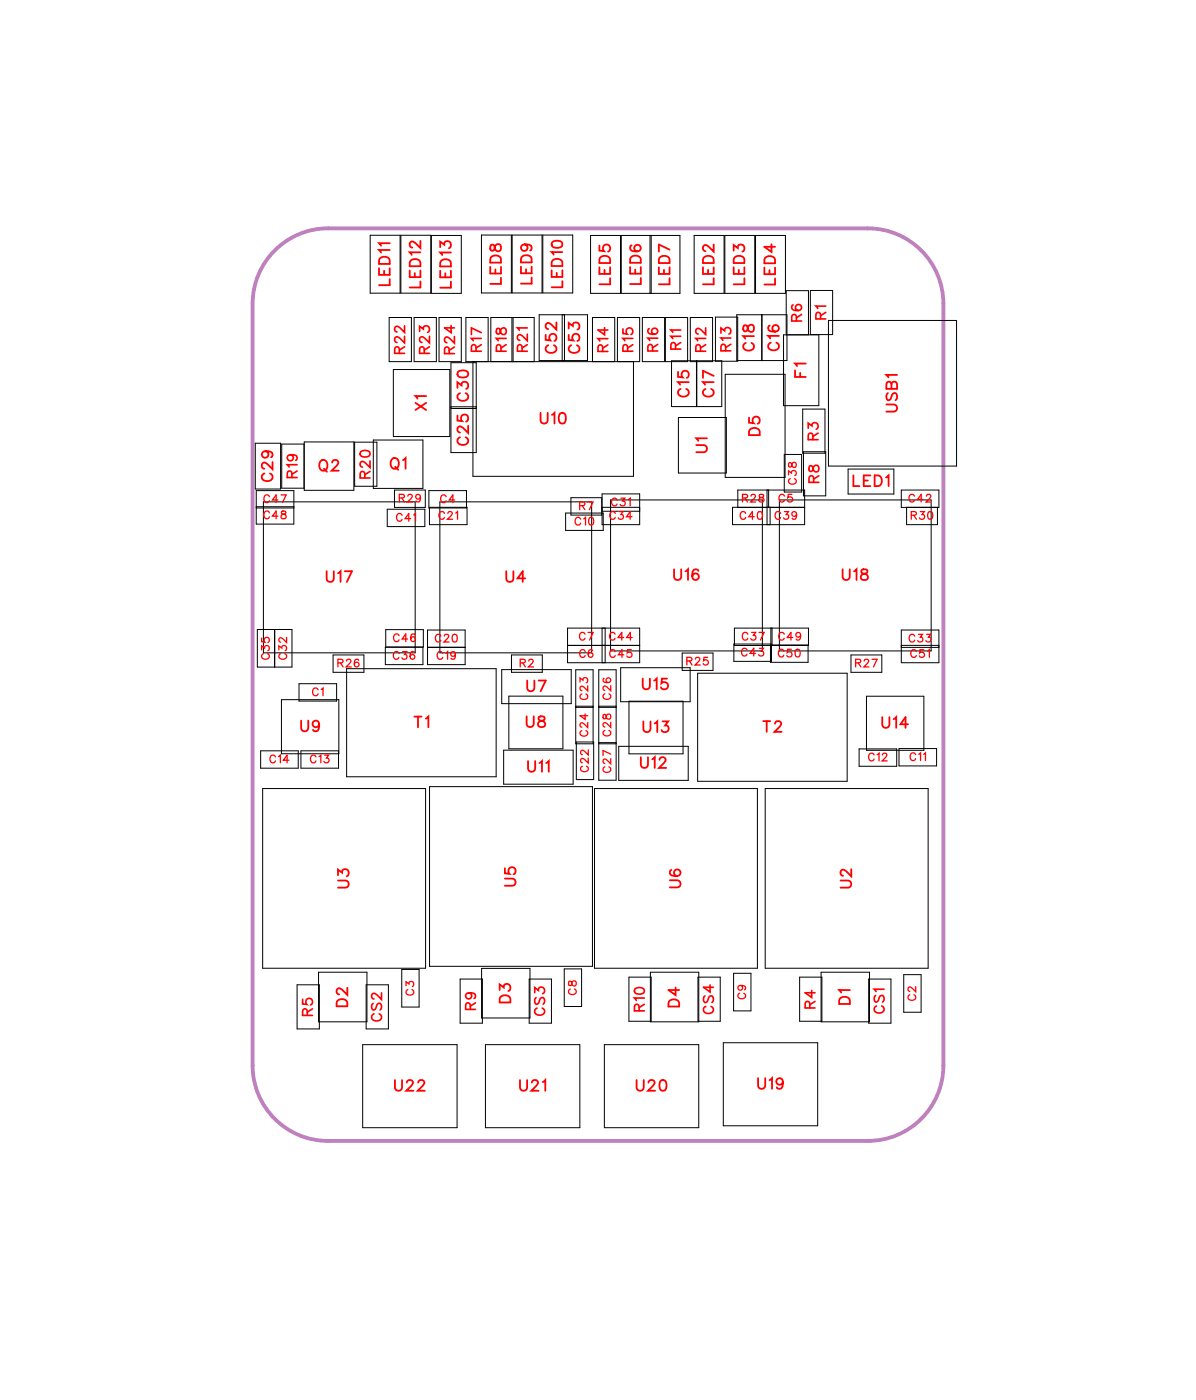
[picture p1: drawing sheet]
<svg xmlns="http://www.w3.org/2000/svg" width="79mm" height="93mm" viewBox="0 0 79 93" stroke-linecap="round" stroke-linejoin="round" font-family="sans-serif">
<path d="M16.7 70.6a5 5 0 0 0 5 5h35.8a5 5 0 0 0 5-5v-50.5a5 5 0 0 0-5-5h-35.8a5 5 0 0 0-5 5v50.5" fill="none" stroke="#bf80bf" stroke-width=".25"/>
<g fill="none" stroke="#000" stroke-width=".07">
<path d="M24.5 15.6h2v3.8h-2zM26.5 15.6h2v3.8h-2zM28.6 15.6h1.9v3.8h-1.9zM31.9 15.6h2v3.8h-2zM33.9 15.6h2v3.8h-2zM35.9 15.6h2v3.8h-2zM39.1 15.6h2v3.8h-2zM41.1 15.6h3.9v3.8h-3.9zM43 15.6v3.8M43.1 15.6v3.8M46 15.6h1.9v3.8h-1.9zM48 15.6h2v3.8h-2z"/>
<path d="M50 15.6h2v3.8h-2zM16.9 29.4h1.7v3h-1.7zM17 33.6h2.5M17 32.5h2.5v2.2h-2.5zM17.4 33.2h10.1v10h-10.1zM20.1 29.4h-1.4v2.9h1.4M20.1 29.3h3.3v3.2h-3.3zM23.5 29.3h1.5v2.9h-1.5zM24.7 29.1h3.3v3.2h-3.3zM25.6 33.7h2.5v1.2h-2.5zM25.8 21h1.4v3h-1.4zM26 24.5h3.8v4.4h-3.8z"/>
<path d="M26.1 32.5h2.1v1.1h-2.1zM27.4 21h1.5v3h-1.5zM28.4 32.5h2.5v1.1h-2.5zM28.4 33.6h2.5v1.1h-2.5zM29.1 21h1.4v3h-1.4zM29.1 33.2h10.1v10h-10.1zM29.9 26.9h1.6M29.9 24h1.6v6h-1.6zM29.9 27.1h1.6M31.3 24v7.5h10.6v-7.5M32.3 24v-3h-1.5v3h11.6v-3h-1.5v3M32.5 24v-3h2.9v3"/>
<path d="M33.9 21v3M34 21v3M35.7 20.8h3.2v3.1h-3.2zM37.2 20.8v3.1M37.4 20.8v3.1M37.5 34h2.4v1.1h-2.4zM37.8 33h2v1.1h-2zM39.2 24v-3h1.5v3M39.9 33.6h2.5M39.9 32.7h2.5v2h-2.5zM39.9 33.9h2.5M40.4 33.1h10.1v10h-10.1z"/>
<path d="M42.5 21h1.5v3h-1.5zM44.1 21h1.4v3h-1.4zM44.5 23.9h3.3v3h-3.3zM44.9 27.7h3.2v3.6h-3.2zM45.7 21h1.5v3h-1.5zM46.1 23.9v3M47.4 21h1.4v2.9h-1.4zM48 24.8h4v6.8h-4zM48.8 20.8h3.3v3.1h-3.3zM50.4 20.8v3.1M50.5 20.8v3.1M50.8 32.5v2.2"/>
<path d="M50.9 32.5v1.1M51 33.6v1.1M51.6 33.1h10.1v10h-10.1zM51.9 30.1h1.2v2.5h-1.2zM52.1 22.2v-2.9h1.4v2.9M53.1 27.1h1.5v2.9h-1.5zM53.2 29.9h1.5v2.9h-1.5zM53.3 33.6h-4.8v1.1h4.8v-2.2h-4.4v1.1M53.7 22.2v-3h1.4v3h-3.2v4.7h2.3v-4.7M54.9 21.2h8.4v9.7h-8.4zM56.2 31.1h3v1.6h-3zM59.7 32.5h2.5v1.1h-2.5z"/>
<path d="M60 33.6v1.1h2.1v-1.1M17 41.7h2.3v2.5h-2.3zM17.3 49.7h2.4v1.2h-2.4zM17.4 52.2h10.8v11.9h-10.8zM18.2 41.7v2.5M18.6 46.3h3.8v3.6h-3.8zM19.8 45.3h2.5v1.1h-2.5zM19.9 49.7h2.5v1.2h-2.5zM22.1 43.4h2v1.1h-2zM23 44.3h9.9v7.1h-9.9zM25.5 42.9h2.5v1.1h-2.5zM25.5 41.7h2.5v1.2h-2.5z"/>
<path d="M28.3 42.9h2.5M28.3 41.7h2.5v2.3h-2.5zM28.4 52.1h10.8v11.9h-10.8zM33.2 44.4h4.6v2.2h-4.6zM33.3 49.7h4.6v2.2h-4.6zM33.7 46.1h3.6v3.5h-3.6zM33.9 43.4h2v1.1h-2zM37.6 41.6h4.8v2.3h-4.8zM37.6 42.7h4.8M38.1 44.4h1.2v4.9h-1.2zM38.1 46.8h1.2M38.2 49.1h1.1v2.5h-1.1z"/>
<path d="M39.4 52.2h10.7v11.9h-10.7zM39.6 49.3h1.2M39.6 46.8h1.2M39.6 44.4h1.2v7.3h-1.2zM39.6 49.2h1.2M39.9 41.6v2.3M40.1 41.6v2.3M41 49.4h4.6v2.3h-4.6zM41.1 44.2h4.6v2.3h-4.6zM41.6 46.4h3.6v3.5h-3.6zM45.2 43.3h2v1.1h-2zM46.2 44.6h9.9v7.1h-9.9z"/>
<path d="M48.6 42.7h2.5v1.1h-2.5zM48.6 41.6h4.9v1.2h-4.9zM50.7 52.2h10.8v11.9h-10.8zM51 42.7h2.5v1.2h-2.5zM51 41.6v1.2M51.1 41.6v1.2M56.3 43.4h2.1v1.1h-2.1zM56.9 49.6h2.5v1.2h-2.5zM57.4 46.1h3.8v3.6h-3.8zM59.5 49.6h2.5v1.1h-2.5zM59.7 42.7h2.5M59.7 41.7h2.5v2.2h-2.5z"/>
<path d="M59.7 42.9h2.5M19.7 65.2h1.4v2.9h-1.4zM21.1 64.4h3.2v3.3h-3.2zM24 69.2h6.3v5.5h-6.3zM24.2 65.2h1.5v2.9h-1.5zM26.6 64.2h1.2v2.5h-1.2zM30.5 64.8h1.4v3h-1.4zM31.9 64.1h3.2v3.3h-3.2zM32.1 69.2h6.3v5.5h-6.3zM35 64.8h1.5v3h-1.5zM37.4 64.2h1.1v2.5h-1.1zM40 69.2h6.3v5.5h-6.3z"/>
<path d="M41.6 64.7h1.5v2.9h-1.5zM43.1 64.4h3.2v3.3h-3.2zM46.2 64.7h1.5v2.9h-1.5zM47.9 69.1h6.2v5.5h-6.2zM48.6 64.5h1.1v2.5h-1.1zM52.9 64.7h1.5v2.9h-1.5zM54.4 64.4h3.2v3.3h-3.2zM57.5 64.8h1.5v3h-1.5zM59.8 64.6h1.2v2.4h-1.2z"/>
</g>
<g fill="none" stroke="#f00" stroke-width=".08">
<path d="M17.8 34a.19 .19 0 0 0-.2-.2 .19 .19 0 0 0-.1 .2v.2a.19 .19 0 0 0 .1 .2 .19 .19 0 0 0 .2-.2M17.8 32.9a.19 .19 0 0 0-.2-.1 .19 .19 0 0 0-.1 .2v.1a.19 .19 0 0 0 .1 .2 .19 .19 0 0 0 .2-.1M18.4 34.2h-.4l.3-.4v.6M18.4 33.1h-.4l.3-.3v.5M18.6 32.8h.3l-.2 .5M18.7 33.9v.1l.2 .2a.17 .17 0 0 1-.1 .2 .17 .17 0 0 1-.2-.2l.3-.2v-.1zM26.4 33h.3l.1-.2-.4-.1v.5M26.6 33l.2 .2M26.6 34.1a.19 .19 0 0 0-.2-.1 .19 .19 0 0 0-.1 .2v.1a.19 .19 0 0 0 .1 .2 .19 .19 0 0 0 .2-.1M27 32.9l.2-.2 .1 .2-.3 .3h.3M27.2 34.3h-.4l.3-.3v.5M27.4 34.1l.1-.1v.5"/>
<path d="M27.8 32.9a.16 .16 0 0 1-.2 .1 .16 .16 0 0 1 0-.2 .16 .16 0 0 1 .2 0v.4h-.3M29.4 34a.19 .19 0 0 0-.2-.1 .19 .19 0 0 0-.1 .2v.1a.19 .19 0 0 0 .1 .2 .19 .19 0 0 0 .2-.1M29.5 32.9a.19 .19 0 0 0-.2-.1 .19 .19 0 0 0-.1 .2v.1a.19 .19 0 0 0 .1 .2 .19 .19 0 0 0 .2-.1M29.7 34l.1-.1 .1 .1-.3 .4h.4M30.1 33.1h-.4l.3-.3v.5M30.2 34l.1-.1v.5M38.4 33.5h.3v-.2l-.3-.1v.6M38.4 34.4a.19 .19 0 0 0-.2-.1 .19 .19 0 0 0-.1 .2v.1a.19 .19 0 0 0 .1 .2 .19 .19 0 0 0 .2-.1M38.6 33.5l.1 .3M38.6 34.4l.2-.1v.5M38.9 33.2h.4l-.3 .6M39 34.3a.23 .23 0 0 1 .3 .2 .23 .23 0 0 1-.3 .3v-.2z"/>
<path d="M40.7 34a.19 .19 0 0 0-.2-.1 .19 .19 0 0 0-.1 .2v.1a.19 .19 0 0 0 .1 .2 .19 .19 0 0 0 .2-.1M40.9 33.1a.19 .19 0 0 0-.3-.1 .19 .19 0 0 0-.1 .2v.1a.19 .19 0 0 0 .1 .2 .19 .19 0 0 0 .3-.1M41 33.9h.3l-.2 .2a.17 .17 0 0 1 .1 .3 .17 .17 0 0 1-.3-.1M41.1 33h.3l-.2 .2a.18 .18 0 0 1 .2 .3 .17 .17 0 0 1-.3-.1M41.6 33.1l.1-.1v.5M41.8 34.2h-.3l.2-.3v.5M49.2 33h.3v-.2l-.3-.1v.5M49.3 33l.2 .2M49.4 34a.19 .19 0 0 0-.2-.1 .19 .19 0 0 0-.2 .2v.1a.19 .19 0 0 0 .2 .2 .19 .19 0 0 0 .2-.1M49.7 32.9l.2-.2 .1 .2-.3 .3h.3M49.9 34.2h-.3l.2-.3v.5M50.2 33.9a.23 .23 0 0 1 .3 .2 .23 .23 0 0 1-.3 .3l-.1-.2z"/>
<path d="M50.3 32.8v.1l.3 .2a.17 .17 0 0 1-.2 .2 .17 .17 0 0 1-.2-.2l.4-.2-.1-.1zM51.7 34a.19 .19 0 0 0-.2-.1 .19 .19 0 0 0-.2 .2v.1a.19 .19 0 0 0 .2 .2 .19 .19 0 0 0 .2-.1M51.9 33.9h.3l-.1 .2a.17 .17 0 0 1 .1 .3 .17 .17 0 0 1-.3-.1M51.9 32.9a.19 .19 0 0 0-.2-.2 .19 .19 0 0 0-.1 .2v.2a.19 .19 0 0 0 .1 .2 .19 .19 0 0 0 .2-.2M52.2 31.5v-.3l.2 .1a.17 .17 0 0 1 .3-.1 .17 .17 0 0 1-.1 .3M52.2 30.7v.2h.1l.2-.3a.17 .17 0 0 1 .2 .2 .17 .17 0 0 1-.2 .2l-.1-.3zM52.3 31.7a.19 .19 0 0 0-.1 .2 .19 .19 0 0 0 .2 .2h.1a.19 .19 0 0 0 .2-.2 .19 .19 0 0 0-.1-.2M52.4 32.7h-.2v.3a.18 .18 0 0 1 .2 0 .18 .18 0 0 1 0 .2 .18 .18 0 0 1-.3 0M52.7 34.1a.16 .16 0 0 1-.2 .1 .16 .16 0 0 1 0-.3 .16 .16 0 0 1 .2 .1v.4l-.3-.1M60.3 34.1h.3l.1-.1-.4-.1v.5M60.5 34.1l.2 .3M60.5 32.9a.19 .19 0 0 0-.2-.2 .19 .19 0 0 0-.1 .2v.2a.19 .19 0 0 0 .1 .2 .19 .19 0 0 0 .2-.2"/>
<path d="M60.9 33.9h.3l-.2 .2a.18 .18 0 0 1 .2 .3 .17 .17 0 0 1-.3-.1M61.1 33.1h-.3l.2-.4v.5M61.3 32.9l.2-.2 .1 .2-.3 .3h.4M61.5 33.9a.23 .23 0 0 1 .3 .2 .23 .23 0 0 1-.3 .3l-.1-.2zM17.3 43v-.2l.2 .1a.17 .17 0 0 1 .3-.1 .17 .17 0 0 1-.1 .3M17.3 42.3v.2h.2a.18 .18 0 0 1 0-.2 .18 .18 0 0 1 .3 0 .18 .18 0 0 1-.1 .3M17.4 43.3a.19 .19 0 0 0-.1 .2 .19 .19 0 0 0 .2 .2h.1a.19 .19 0 0 0 .2-.2 .19 .19 0 0 0-.1-.2M18.2 50.1a.19 .19 0 0 0-.2-.1 .19 .19 0 0 0-.1 .2v.1a.19 .19 0 0 0 .1 .2 .19 .19 0 0 0 .2-.1M18.4 50.1l.2-.1v.5M18.5 43v-.2l.2 .1a.17 .17 0 0 1 .2-.1 .17 .17 0 0 1 0 .3M18.6 43.3a.19 .19 0 0 0-.1 .2 .19 .19 0 0 0 .2 .2h.1a.19 .19 0 0 0 .2-.2 .19 .19 0 0 0-.1-.2M19 42.2v.4l-.4-.4-.1 .1 .1 .2"/>
<path d="M19.1 50.4h-.3l.2-.4v.5M20.9 50.1a.19 .19 0 0 0-.2-.1 .19 .19 0 0 0-.1 .2v.1a.19 .19 0 0 0 .1 .2 .19 .19 0 0 0 .2-.1M21.1 45.7a.19 .19 0 0 0-.3-.1 .19 .19 0 0 0-.1 .2v.1a.19 .19 0 0 0 .1 .2 .19 .19 0 0 0 .3-.1M21.1 50.1l.1-.1v.5M21.3 45.7l.1-.1v.5M21.5 50h.3l-.2 .2a.17 .17 0 0 1 .1 .3 .17 .17 0 0 1-.3-.1M22.4 43.9h.3v-.1l-.3-.1v.5M22.5 43.9l.2 .3M22.9 43.8l.2-.1 .1 .1-.3 .4h.4M23.7 43.7a.22 .22 0 0 0-.3 .2 .22 .22 0 0 0 .3 .2 .16 .16 0 0 0 0-.2 .16 .16 0 0 0-.2 .1M26.4 43.3a.19 .19 0 0 0-.2-.1 .19 .19 0 0 0-.2 .1v.2a.19 .19 0 0 0 .2 .2 .19 .19 0 0 0 .2-.2M26.4 42.1a.19 .19 0 0 0-.2-.1 .19 .19 0 0 0-.1 .2v.1a.19 .19 0 0 0 .1 .2 .19 .19 0 0 0 .2-.1"/>
<path d="M26.7 43.2h.2l-.1 .1a.17 .17 0 0 1 .1 .3 .17 .17 0 0 1-.3 0M27 42.3h-.4l.3-.3v.5M27.4 43.2a.22 .22 0 0 0-.3 .2 .22 .22 0 0 0 .3 .2 .16 .16 0 0 0 0-.2 .16 .16 0 0 0-.2 .1M27.5 42.1v-.1a.22 .22 0 0 0-.3 .2 .22 .22 0 0 0 .3 .2 .16 .16 0 0 0-.1-.2 .16 .16 0 0 0-.2 .1M29.2 42.1a.19 .19 0 0 0-.2-.1 .19 .19 0 0 0-.2 .2v.1a.19 .19 0 0 0 .2 .2 .19 .19 0 0 0 .2-.1M29.3 43.3a.19 .19 0 0 0-.2-.1 .19 .19 0 0 0-.2 .1v.2a.19 .19 0 0 0 .2 .2 .19 .19 0 0 0 .2-.2M29.4 42.1l.2-.1 .1 .2-.3 .3h.3M29.5 43.3l.1-.1v.5M30 42a.23 .23 0 0 1 .3 .3 .23 .23 0 0 1-.3 .2l-.1-.2zM30.2 43.3a.18 .18 0 0 1-.3 .2 .16 .16 0 0 1 0-.3 .16 .16 0 0 1 .2 0v.4h-.2M34.4 43.9h.3l.1-.1-.4-.1v.5M34.6 43.9l.2 .3"/>
<path d="M35 43.8l.2-.1 .1 .1-.3 .4h.3M38.4 45.2v-.3l.2 .1a.17 .17 0 0 1 .3-.1 .17 .17 0 0 1-.1 .3M38.5 48.4a.19 .19 0 0 0-.1 .2 .19 .19 0 0 0 .2 .2h.1a.19 .19 0 0 0 .2-.2 .19 .19 0 0 0-.1-.2M38.5 46a.19 .19 0 0 0-.1 .2 .19 .19 0 0 0 .2 .1h.1a.19 .19 0 0 0 .2-.1 .19 .19 0 0 0-.1-.2M38.6 50.7a.19 .19 0 0 0-.2 .3 .19 .19 0 0 0 .2 .1h.2a.19 .19 0 0 0 .2-.1 .19 .19 0 0 0-.2-.3M38.7 42a.19 .19 0 0 0-.2-.1 .19 .19 0 0 0-.1 .2v.1a.19 .19 0 0 0 .1 .2 .19 .19 0 0 0 .2-.1M38.7 47.3v.3l-.3-.2h.5M38.7 43.1a.19 .19 0 0 0-.2-.1 .19 .19 0 0 0-.1 .2v.1a.19 .19 0 0 0 .1 .2 .19 .19 0 0 0 .2-.1M38.9 47.8v.4l-.3-.3-.2 .1 .1 .2M38.9 45.4v.4l-.3-.4-.2 .1 .1 .2M38.9 41.9h.4l-.3 .5M39 50.2v.3l-.4-.3-.2 .1 .2 .2"/>
<path d="M39 49.7v.3l-.4-.3-.2 .1 .2 .2M39.2 43.1a.22 .22 0 0 0-.3 .2 .22 .22 0 0 0 .3 .2 .16 .16 0 0 0 0-.3 .18 .18 0 0 0-.3 .2M40 47.3v.3l.3-.3a.17 .17 0 0 1 .1 .2 .17 .17 0 0 1-.1 .1l-.2-.3zM40 44.9a.22 .22 0 0 0 .2 .3 .22 .22 0 0 0 .2-.3 .16 .16 0 0 0-.3 .1 .16 .16 0 0 0 .2 .2M40 46a.19 .19 0 0 0-.1 .2 .19 .19 0 0 0 .2 .1h.1a.19 .19 0 0 0 .2-.1 .19 .19 0 0 0-.1-.2M40 48.4a.19 .19 0 0 0-.1 .2 .19 .19 0 0 0 .2 .1h.1a.19 .19 0 0 0 .2-.1 .19 .19 0 0 0-.1-.2M40 50.8a.19 .19 0 0 0-.1 .2 .19 .19 0 0 0 .2 .2h.1a.19 .19 0 0 0 .2-.2 .19 .19 0 0 0-.1-.2M40.4 45.4v.3l-.3-.3-.2 .1 .1 .2M40.4 47.8v.4l-.3-.3-.2 .1 .1 .2M40.4 50.2v.4l-.3-.3-.2 .1 .1 .2M40.4 49.9l-.5-.2v.3M40.7 42a.19 .19 0 0 0-.2-.1 .19 .19 0 0 0-.1 .2v.1a.19 .19 0 0 0 .1 .2 .19 .19 0 0 0 .2-.1"/>
<path d="M40.7 43.1a.19 .19 0 0 0-.2-.1 .19 .19 0 0 0-.1 .2v.1a.19 .19 0 0 0 .1 .2 .19 .19 0 0 0 .2-.1M41.3 42.2h-.4l.3-.3v.5M41.3 43.4h-.4l.3-.4v.5M41.8 43h-.2l-.1 .2a.18 .18 0 0 1 .3 0 .18 .18 0 0 1 0 .3 .18 .18 0 0 1-.3-.1M41.9 42.2h-.4l.2-.3v.5M45.5 43.8h.3v-.2l-.3-.1v.5M45.6 43.8l.2 .2M46 43.7l.2-.2 .1 .2-.3 .3h.4M46.9 43.5h-.3v.3a.18 .18 0 0 1 .3-.1 .18 .18 0 0 1-.1 .3 .18 .18 0 0 1-.2-.1M49.5 43.1a.19 .19 0 0 0-.3-.2 .19 .19 0 0 0-.1 .2v.2a.19 .19 0 0 0 .1 .1 .19 .19 0 0 0 .3-.1M49.5 42a.19 .19 0 0 0-.2-.1 .19 .19 0 0 0-.2 .2v.1a.19 .19 0 0 0 .2 .2 .19 .19 0 0 0 .2-.1M49.8 41.9h.2l-.1 .2a.17 .17 0 0 1 .1 .3 .17 .17 0 0 1-.3-.1"/>
<path d="M50 43.3h-.3l.2-.4v.5M50.3 41.9h.3l-.2 .5M50.3 42.9h.2l-.1 .2a.17 .17 0 0 1 .1 .3 .17 .17 0 0 1-.3 0M51.9 43.1a.19 .19 0 0 0-.2-.1 .19 .19 0 0 0-.2 .2v.1a.19 .19 0 0 0 .2 .2 .19 .19 0 0 0 .2-.1M51.9 42a.19 .19 0 0 0-.2-.1 .19 .19 0 0 0-.1 .2v.1a.19 .19 0 0 0 .1 .2 .19 .19 0 0 0 .2-.1M52.4 43h-.2l-.1 .2a.18 .18 0 0 1 .3 0 .18 .18 0 0 1 0 .3 .18 .18 0 0 1-.3-.1M52.5 42.2h-.4l.3-.3v.5M52.7 43a.23 .23 0 0 1 .3 .3 .23 .23 0 0 1-.3 .2l-.1-.2zM53 42.1a.16 .16 0 0 1-.2 .1 .16 .16 0 0 1-.1-.3 .16 .16 0 0 1 .3 .1l-.1 .4-.2-.1M56.7 43.9h.2l.1-.1-.3-.1v.5M56.8 43.9l.2 .3M57.2 43.8l.2-.1 .1 .1-.3 .4h.3"/>
<path d="M57.7 43.7h.4l-.3 .5M57.9 50a.19 .19 0 0 0-.2-.1 .19 .19 0 0 0-.2 .2v.1a.19 .19 0 0 0 .2 .2 .19 .19 0 0 0 .2-.1M58.1 50l.1-.1v.5M58.4 50l.2-.1 .1 .1-.3 .4h.3M60.6 42.1a.19 .19 0 0 0-.3-.1 .19 .19 0 0 0-.1 .2v.1a.19 .19 0 0 0 .1 .2 .19 .19 0 0 0 .3-.1M60.6 50a.19 .19 0 0 0-.2-.1 .19 .19 0 0 0-.1 .2v.1a.19 .19 0 0 0 .1 .2 .19 .19 0 0 0 .2-.2M60.7 43.1a.19 .19 0 0 0-.2-.1 .19 .19 0 0 0-.2 .2v.1a.19 .19 0 0 0 .2 .2 .19 .19 0 0 0 .2-.1M60.8 42h.3l-.2 .2a.18 .18 0 0 1 .2 .3 .17 .17 0 0 1-.3-.1M60.8 50l.2-.1v.5M61.2 50l.1-.1v.5M61.2 43h-.3v.2a.18 .18 0 0 1 .3 0 .18 .18 0 0 1-.1 .3 .18 .18 0 0 1-.2-.1M61.4 42h.2l-.1 .2a.17 .17 0 0 1 .1 .3 .17 .17 0 0 1-.3-.1"/>
<path d="M61.4 43.1l.1-.1v.5M26.9 65.3v-.3l.2 .2a.18 .18 0 0 1 .3-.2 .17 .17 0 0 1-.1 .3M27 65.5a.19 .19 0 0 0-.1 .3 .19 .19 0 0 0 .2 .1h.1a.19 .19 0 0 0 .2-.1 .19 .19 0 0 0-.1-.3M37.7 65v.3h.1l.2-.3a.17 .17 0 0 1 .2 .1 .17 .17 0 0 1-.2 .2l-.2-.3zM37.8 65.5a.19 .19 0 0 0-.2 .2 .19 .19 0 0 0 .2 .2h.2a.19 .19 0 0 0 .2-.2 .19 .19 0 0 0-.2-.2M49 65.8a.19 .19 0 0 0-.1 .2 .19 .19 0 0 0 .1 .1h.2a.19 .19 0 0 0 .2-.1 .19 .19 0 0 0-.2-.2M49 65.3a.16 .16 0 0 1 .2 .2 .16 .16 0 0 1-.3 0 .16 .16 0 0 1 0-.2h.4v.3M60.2 65.9a.19 .19 0 0 0-.1 .2 .19 .19 0 0 0 .2 .1h.1a.19 .19 0 0 0 .2-.1 .19 .19 0 0 0-.1-.2M60.6 65.3v.4l-.3-.3-.2 .1 .1 .2"/>
</g>
<g fill="none" stroke="#f00" stroke-width=".12">
<path d="M25.1 17.8v.4h.7v-.4M25.1 17.1a.39 .39 0 0 1 .7 .1v.3h-.7zM25.4 17.9v.3M25.8 16.6h-.7l.1 .1M25.8 16.1h-.7l.1 .2M25.8 18.5v.4h-.7M27.1 17.9v.5h.7v-.5M27.2 17.3a.39 .39 0 0 1 .6 .1v.2h-.7zM27.5 18.1v.3M27.8 16.7h-.7l.2 .2M27.8 16v.4l-.3-.3-.2-.1-.2 .1v.2l.2 .1M27.8 18.6v.4h-.7"/>
<path d="M29.1 16.4v-.4l.3 .2a.24 .24 0 0 1 .4-.2 .24 .24 0 0 1-.1 .4M29.1 17.9v.5h.8v-.5M29.2 17.3a.39 .39 0 0 1 .7 .1v.2h-.8zM29.5 18.1v.3M29.9 16.7h-.8l.2 .2M29.9 18.6v.5h-.8M32.5 17.7v.4h.7v-.4M32.5 17.1a.39 .39 0 0 1 .7 .1v.2h-.7zM32.5 16.2v.4h.1l.3-.4a.24 .24 0 0 1 .3 .2 .24 .24 0 0 1-.3 .2l-.1-.1-.1-.3zM32.8 17.8v.3M33.2 18.4v.4h-.7M34.5 17.7v.4h.7v-.4"/>
<path d="M34.5 17a.39 .39 0 0 1 .7 .1v.3h-.7zM34.7 16.2a.22 .22 0 0 1 .2 .3 .22 .22 0 0 1-.3 .1 .22 .22 0 0 1 0-.4h.1a.34 .34 0 0 1 .5 .3l-.1 .1M34.8 17.8v.3M35.2 18.4v.4h-.7M36.5 17.9v.4h.7v-.4M36.6 17.3a.39 .39 0 0 1 .6 .1v.2h-.7zM36.6 16l.2-.1a.3 .3 0 0 1 .4 .3 .38 .38 0 0 1-.3 .2 .38 .38 0 0 1-.4-.3zM36.9 18.1v.2M37.2 16.7h-.7l.2 .2M37.2 18.6v.4h-.7M39.7 16.3v.3h.3a.25 .25 0 0 1 0-.3 .25 .25 0 0 1 .4 0 .25 .25 0 0 1-.1 .4M39.7 17.7v.4h.7v-.4"/>
<path d="M39.7 17.1a.39 .39 0 0 1 .7 .1v.2h-.7zM40 17.9v.2M40.4 18.4v.4h-.7M41.7 17.7v.4h.7v-.4M41.8 17.1a.39 .39 0 0 1 .6 .1v.2h-.7zM41.8 16.2v.1a.35 .35 0 0 0 .2 .4 .35 .35 0 0 0 .4-.3 .22 .22 0 0 0-.2-.2 .22 .22 0 0 0-.2 .2 .22 .22 0 0 0 .2 .3M42.1 17.9v.2M42.4 18.4v.4h-.7M43.6 17.7v.4h.7v-.4M43.7 17.1a.39 .39 0 0 1 .6 .1v.2h-.7zM44 17.9v.2M44.3 18.4v.4h-.7"/>
<path d="M44.3 16.5l-.7-.3v.5M46.5 17.7v.4h.8v-.4M46.6 17.1a.39 .39 0 0 1 .7 .1v.2h-.8zM46.9 17.9v.2M47.3 16.2v.5l-.4-.4-.2-.1-.2 .2v.1l.2 .1M47.3 18.4v.4h-.8M48.6 16.6v-.4l.2 .2a.24 .24 0 0 1 .4-.1 .24 .24 0 0 1 0 .4M48.6 17.7v.4h.7v-.4M48.6 17.1a.39 .39 0 0 1 .7 .1v.2h-.7zM48.9 17.9v.2M49.3 18.4v.4h-.7M50.6 17.7v.5h.7v-.5"/>
<path d="M50.6 17.1a.39 .39 0 0 1 .7 .1v.2h-.7zM50.9 17.9v.3M51.1 16.2v.5l-.5-.4h.7M51.3 18.4v.4h-.7M17.5 31.4a.26 .26 0 0 0-.2 .3 .26 .26 0 0 0 .3 .2h.2a.26 .26 0 0 0 .2-.2 .26 .26 0 0 0-.1-.3M17.6 29.9a.22 .22 0 0 1 .2 .3 .22 .22 0 0 1-.4 .1 .22 .22 0 0 1 0-.4h.2a.34 .34 0 0 1 .4 .3l-.1 .1M18 30.6v.5l-.3-.4-.2-.1-.2 .2v.1l.2 .1M21.2 30.6l.1-.1a.33 .33 0 0 1 .4 .3 .33 .33 0 0 1-.4 .3l-.2-.2zM21.4 31l.2 .2M21.6 37.8v.5l.2 .2 .3-.1v-.6M22 30.6l.1-.1h.2l.1 .1-.1 .2-.3 .4h.4M22.4 38l.1-.2v.7"/>
<path d="M22.8 37.8h.5l-.3 .7M25.9 30.4h.1a.33 .33 0 0 1 .4 .3 .33 .33 0 0 1-.4 .3l-.1-.2zM26.2 30.9l.2 .2M26.7 30.5l.2-.2v.7M27.5 26.7l.7 .5M28.2 26.2h-.7l.1 .2M28.2 26.7l-.7 .5M30.3 25.7v-.4l.3 .2a.24 .24 0 0 1 .3-.2 .25 .25 0 0 1 0 .5M30.3 27.5v.4h.3a.25 .25 0 0 1 0-.4 .25 .25 0 0 1 .4 .1 .25 .25 0 0 1-.1 .3M30.3 24.6l.3-.1a.3 .3 0 0 1 .4 .3 .38 .38 0 0 1-.4 .2 .38 .38 0 0 1-.3-.3zM30.5 29a.26 .26 0 0 0-.2 .3 .26 .26 0 0 0 .3 .2h.1a.26 .26 0 0 0 .3-.2 .26 .26 0 0 0-.2-.3M30.5 26a.26 .26 0 0 0-.2 .3 .26 .26 0 0 0 .3 .2h.1a.26 .26 0 0 0 .3-.2 .26 .26 0 0 0-.2-.3"/>
<path d="M31 28.2v.5l-.3-.4-.3-.1-.1 .2v.1l.2 .1M33.5 37.8v.5l.2 .2 .3-.1v-.6M34.8 38.3h-.5l.3-.5v.7M35.8 27.3v.6l.2 .2 .2-.1 .1-.7M36.1 22.2v.3h.3a.25 .25 0 0 1 0-.3 .25 .25 0 0 1 .4 0 .25 .25 0 0 1-.1 .4M36.3 22.9a.26 .26 0 0 0-.2 .3 .26 .26 0 0 0 .3 .2h.2a.26 .26 0 0 0 .2-.2 .26 .26 0 0 0-.1-.3M36.5 27.5l.2-.2v.8M36.8 21.4v.4l-.3-.3-.2-.1-.2 .1v.2l.2 .1M37.1 27.4l.1-.1a.37 .37 0 0 1 .3 .4 .37 .37 0 0 1-.3 .4 .45 .45 0 0 1-.1-.7zM37.7 22.2v.3h.3a.25 .25 0 0 1 0-.3 .25 .25 0 0 1 .3 0 .25 .25 0 0 1-.1 .4M37.7 21.8v-.4l.2 .2a.24 .24 0 0 1 .4-.2 .24 .24 0 0 1-.1 .4M37.8 22.9a.26 .26 0 0 0-.1 .3 .26 .26 0 0 0 .2 .2h.2a.26 .26 0 0 0 .3-.2 .26 .26 0 0 0-.2-.3"/>
<path d="M44.6 37.7v.5l.2 .2 .3-.1v-.6M44.9 24.6v.4h.3a.25 .25 0 0 1 0-.4 .25 .25 0 0 1 .4 .1 .25 .25 0 0 1-.1 .3M45.1 25.8a.26 .26 0 0 0-.2 .3 .26 .26 0 0 0 .3 .2h.1a.26 .26 0 0 0 .3-.2 .26 .26 0 0 0-.2-.3M45.4 37.8l.2-.1v.7M45.6 25.3h-.7l.1 .2M46.1 29.5h.5l.2 .2-.1 .2-.6 .1M46.2 37.8v-.1a.35 .35 0 0 0-.4 .3 .35 .35 0 0 0 .2 .4 .22 .22 0 0 0 .3-.2 .22 .22 0 0 0-.2-.2 .22 .22 0 0 0-.3 .2M46.7 25.8a.26 .26 0 0 0-.2 .3 .26 .26 0 0 0 .3 .2h.2a.26 .26 0 0 0 .3-.2 .26 .26 0 0 0-.2-.3M46.8 29h-.7l.1 .2M47.3 25.3h-.8l.2 .2M47.3 24.9l-.8-.3v.4M49.2 21.6v.3h.2l.3-.4a.24 .24 0 0 1 .2 .2 .24 .24 0 0 1-.2 .3l-.2-.1-.1-.3z"/>
<path d="M49.4 22.7a.26 .26 0 0 0-.2 .3 .26 .26 0 0 0 .3 .2h.2a.26 .26 0 0 0 .2-.2 .26 .26 0 0 0-.1-.3M49.6 27.7v.3h.3a.25 .25 0 0 1 0-.3 .25 .25 0 0 1 .4 0 .25 .25 0 0 1-.1 .4M49.7 28.4l.2-.1 .3 .1 .1 .4h-.7zM49.9 22.3h-.7l.1 .1M51 21.6h-.1a.35 .35 0 0 0 .3 .4 .35 .35 0 0 0 .4-.2 .22 .22 0 0 0-.2-.3 .22 .22 0 0 0-.3 .2 .22 .22 0 0 0 .2 .3M51 22.7a.26 .26 0 0 0-.1 .3 .26 .26 0 0 0 .2 .2h.2a.26 .26 0 0 0 .3-.2 .26 .26 0 0 0-.2-.3M51.6 22.2h-.7l.1 .2M52.6 24.5v.5h.7M53 24.7v.3M53.3 24.1h-.7l.2 .1M55.8 37.7v.5l.2 .2 .2-.1 .1-.6M56.5 31.5v.7h.4"/>
<path d="M56.5 37.8l.2-.1v.7M57.1 37.7v.2l.3 .1 .1 .2a.24 .24 0 0 1-.3 .2 .24 .24 0 0 1-.2-.2l.4-.3v-.2zM57.2 31.8h.3M57.6 31.5h-.4v.7h.4M57.9 31.5h.2a.38 .38 0 0 1 .3 .3 .38 .38 0 0 1-.3 .4h-.2zM58.7 31.6l.1-.1v.7M58.7 26.8h.5l.2 .2-.1 .2-.6 .1M58.8 26l-.1 .2 .1 .3 .2-.1 .2-.4h.1l.1 .2-.1 .3M59 25.4v-.1h-.2l-.1 .5h.7v-.4l-.1-.1h-.2l-.1 .5M59.4 24.8h-.7l.1 .2M19.9 47.7v.5l.2 .2 .3-.1v-.6M21.1 48a.22 .22 0 0 1-.3 .2 .22 .22 0 0 1-.1-.4 .22 .22 0 0 1 .4 0v.2a.34 .34 0 0 1-.2 .4l-.2-.1"/>
<path d="M22.4 58.3h.5l.2 .2-.1 .3h-.6M22.4 58v-.4l.3 .2a.24 .24 0 0 1 .3-.2 .24 .24 0 0 1 0 .4M27.4 47.5h.5M27.7 47.5v.7M28.2 47.6l.2-.1v.7M33.4 58.2h.5l.2 .2-.1 .2-.6 .1M33.4 57.5v.3l.3 .1a.25 .25 0 0 1 0-.4 .25 .25 0 0 1 .4 0 .25 .25 0 0 1-.1 .4M34.9 47.4v.6l.2 .2 .2-.1v-.7M34.9 45.1v.5l.2 .2 .2-.1 .1-.6M35 50.4v.5l.2 .2 .2-.1v-.6M35.7 45.1h.4l-.3 .7M35.7 47.5v.2l.3 .1 .1 .1a.24 .24 0 0 1-.2 .3 .24 .24 0 0 1-.3-.3l.5-.3-.1-.1z"/>
<path d="M35.7 50.5l.2-.1v.7M36.2 50.5l.1-.1v.7M42.4 50.2v.5l.2 .2 .3-.1v-.6M42.6 44.9v.6l.2 .2 .2-.1v-.7M42.6 47.8v.5l.2 .2 .2-.1 .1-.6M43.2 50.3l.2-.1v.7M43.3 45.1l.2-.2v.8M43.4 47.9l.1-.1v.7M43.7 50.3l.1-.1h.1l.2 .1-.1 .2-.4 .4h.5M43.9 47.8h.3l-.2 .3a.24 .24 0 0 1 .2 .3 .24 .24 0 0 1-.4 0M44.2 44.9h-.4v.3a.25 .25 0 0 1 .4 0 .25 .25 0 0 1-.1 .4 .25 .25 0 0 1-.3-.1M44.3 58.3h.6l.2 .2-.1 .2-.7 .1"/>
<path d="M44.5 57.6h-.1a.35 .35 0 0 0 .2 .5 .35 .35 0 0 0 .5-.3 .22 .22 0 0 0-.2-.2 .22 .22 0 0 0-.3 .2 .22 .22 0 0 0 .2 .2M50.5 47.8h.5M50.8 47.8v.7M51.3 47.9l.2-.1h.1l.1 .1-.1 .2-.3 .4h.5M55.7 58.3h.5l.2 .2-.1 .3h-.6M56.4 57.6v.4l-.4-.3-.2-.1-.1 .1v.2l.1 .1M58.4 47.5v.5l.2 .2 .3-.1v-.6M59.2 47.6l.1-.1v.7M60.1 48h-.5l.4-.5v.7M22.4 66.2h.2h.3l.1 .4h-.7zM23 65.4v.5l-.3-.3-.3-.1-.1 .1v.1l.2 .2M26.1 71.5v.5l.2 .2 .3-.1v-.6"/>
<path d="M26.9 71.7l.2-.2h.1l.1 .2-.1 .2-.3 .3h.5M27.7 71.7l.1-.2h.2l.1 .2-.1 .2-.3 .3h.4M33.1 65.6v-.4l.3 .2a.24 .24 0 0 1 .3-.2 .24 .24 0 0 1 0 .4M33.2 66l.2-.1 .3 .1 .1 .4h-.7zM34.4 71.5v.5l.2 .2 .3-.1v-.6M35.2 71.7l.2-.2h.1l.1 .2-.1 .2-.3 .3h.5M35.9 71.7l.2-.2v.7M42.2 71.5v.5l.2 .2 .2-.1v-.6M42.9 71.7l.2-.2h.1l.1 .2-.1 .2-.3 .3h.5M43.8 71.6l.1-.1a.37 .37 0 0 1 .2 .4 .37 .37 0 0 1-.2 .3 .45 .45 0 0 1-.1-.6zM44.4 66.3l.1-.1 .4 .1 .1 .4h-.7zM44.7 65.4v.5l-.4-.3h.7"/>
<path d="M50.2 71.4v.5l.2 .2 .2-.1 .1-.6M50.9 71.5l.2-.1v.7M51.8 71.6a.22 .22 0 0 1-.3 .2 .22 .22 0 0 1-.1-.3 .22 .22 0 0 1 .4 0v.1a.34 .34 0 0 1-.2 .5l-.2-.1M55.7 66.1l.1-.1 .4 .1 .1 .4h-.7zM56.3 65.6h-.7l.1 .1"/>
</g>
<g fill="none" stroke="#f00" stroke-width=".11">
<path d="M19.2 30.1a.2 .2 0 0 1 .2 .3 .2 .2 0 0 1-.3 .1 .2 .2 0 0 1 0-.4h.1a.31 .31 0 0 1 .5 .3l-.1 .1M19.3 31.6v-.3l-.2-.1-.1 .4h.7M19.7 30.8h-.7l.1 .1M19.7 31.2l-.4 .2M23.9 29.9a.32 .32 0 0 1 .4-.1 .32 .32 0 0 1 .2 .4 .32 .32 0 0 1-.4 .1 .32 .32 0 0 1-.2-.4zM24.2 31.7l-.1-.4h-.2l-.1 .4h.7M24.5 30.5v.5l-.5-.4-.2 .2 .2 .1M24.5 31.2l-.3 .2M26.4 23.4v-.4h-.2l-.1 .4h.7M26.8 22.3v.4l-.5-.4-.2 .3 .2 .1M26.8 21.6v.4l-.5-.4-.2 .3 .2 .1M26.8 23l-.4 .2"/>
<path d="M27.8 22v-.4l.2 .2a.22 .22 0 0 1 .4-.2 .22 .22 0 0 1-.1 .4M28.1 23.4v-.4h-.3v.4h.6M28.4 22.3v.4l-.5-.4-.1 .3 .1 .1M28.4 23l-.3 .2M29.7 23.4v-.4h-.2l-.1 .4h.7M29.9 21.6v.4l-.5-.3h.7M30.1 22.3v.4l-.5-.4-.2 .3 .2 .1M30.1 23l-.4 .2M31.5 23.3v-.4h-.2l-.1 .4h.7M31.9 22.4h-.7l.1 .2M31.9 22.8l-.4 .2M31.9 22l-.7-.3v.5"/>
<path d="M32.9 21.8v.3h.1l.3-.4a.22 .22 0 0 1 .2 .2 .22 .22 0 0 1-.2 .3l-.2-.4zM33.2 23.3l-.1-.4h-.2v.4h.6M33.5 22.4h-.6l.1 .2M33.5 22.8l-.3 .2M34.6 23.3l-.1-.4h-.2v.4h.6M34.9 22.1v.5l-.5-.4-.1 .2 .1 .1M34.9 21.7h-.6l.1 .2M34.9 22.8l-.3 .2M39.9 23.3v-.4h-.2l-.1 .4h.6M40 21.7v.5l-.4-.3h.6M40.2 22.4h-.6l.1 .2M40.2 22.8l-.3 .3"/>
<path d="M41.2 21.8v.3h.3a.23 .23 0 0 1 0-.3 .23 .23 0 0 1 .4 0 .23 .23 0 0 1-.1 .4M41.6 23.3l-.1-.4h-.2l-.1 .4h.7M41.9 22.4h-.7l.2 .2M41.9 22.8l-.3 .2M43 21.8h-.1a.32 .32 0 0 0 .3 .4 .32 .32 0 0 0 .3-.2 .2 .2 0 0 0-.1-.3 .2 .2 0 0 0-.3 .2 .2 .2 0 0 0 .2 .2M43.2 23.2v-.3l-.2-.1-.1 .4h.6M43.5 22.4h-.6l.1 .2M43.5 22.8l-.3 .2M44.7 23.1v-.4h-.2l-.1 .4h.7M45.1 22.3h-.7l.1 .1M45.1 21.9h-.7l.1 .1M45.1 22.7l-.4 .2"/>
<path d="M46.4 23.3v-.4h-.3v.4h.6M46.7 22.4h-.6l.1 .2M46.7 21.7v.5l-.5-.4-.1 .2 .1 .1M46.7 22.8l-.3 .2M47.7 22.1v-.4l.3 .2a.22 .22 0 0 1 .3-.2 .22 .22 0 0 1 0 .4M48 23.2v-.3l-.2-.1-.1 .4h.7M48.4 22.4h-.7l.2 .1M48.4 22.8l-.4 .2M52.5 20.2a.32 .32 0 0 0 .2 .4 .32 .32 0 0 0 .4-.2 .2 .2 0 0 0-.2-.2 .2 .2 0 0 0-.2 .1 .2 .2 0 0 0 .2 .3M52.7 21.3v-.4h-.2l-.1 .4h.7M53.1 20.8l-.4 .2M53.5 28.4v-.4l.3 .2a.22 .22 0 0 1 .3-.2 .22 .22 0 0 1-.1 .4"/>
<path d="M53.6 30.9v.3h.1l.3-.4a.22 .22 0 0 1 .2 .2 .22 .22 0 0 1-.2 .3l-.1-.1-.1-.3zM53.8 29.1v-.4h-.2l-.1 .4h.7M53.9 31.9l-.1-.3-.2-.1v.4h.6M54.2 28.7l-.4 .2M54.2 31.5l-.3 .2M54.3 21.1v-.4h-.2l-.1 .4h.7M54.7 20.3h-.7l.1 .1M54.7 20.7l-.4 .2M20 66.2v.3h.3a.23 .23 0 0 1 0-.3 .23 .23 0 0 1 .4 0 .23 .23 0 0 1-.1 .4M20.3 67.3v-.4l-.2-.1-.1 .5h.7M20.7 66.8l-.4 .2M24.7 66.5l-.1 .1 .1 .3 .2-.1 .1-.3h.2l.1 .1-.1 .3"/>
<path d="M24.8 67.1a.24 .24 0 0 0-.2 .3 .24 .24 0 0 0 .3 .2h.1a.24 .24 0 0 0 .3-.2 .24 .24 0 0 0-.2-.3M25.3 65.8v.4l-.6-.4-.1 .2 .2 .2M31 65.8a.2 .2 0 0 1 .2 .2 .2 .2 0 0 1-.3 .1 .2 .2 0 0 1 0-.3h.1a.31 .31 0 0 1 .5 .2l-.1 .1M31.1 66.9v-.4l-.2-.1-.1 .5h.7M31.5 66.4l-.4 .2M35.4 65.8v-.4l.2 .2a.22 .22 0 0 1 .4-.2 .22 .22 0 0 1-.1 .4M35.5 66.1l-.1 .1 .1 .3 .1-.1 .3-.3h.1l.1 .1-.1 .3M35.6 66.8a.24 .24 0 0 0-.2 .2 .24 .24 0 0 0 .2 .2h.2a.24 .24 0 0 0 .3-.2 .24 .24 0 0 0-.2-.2M42 65.5a.32 .32 0 0 1 .4-.1 .32 .32 0 0 1 .2 .3 .32 .32 0 0 1-.4 .2 .32 .32 0 0 1-.2-.4zM42.3 67v-.4l-.2-.1-.1 .5h.7M42.7 66.1h-.7l.1 .2M42.7 66.5l-.4 .2"/>
<path d="M46.7 66l-.1 .1 .1 .3 .1-.1 .2-.3h.1l.1 .1-.1 .3M46.7 66.7a.24 .24 0 0 0-.1 .2 .24 .24 0 0 0 .2 .2h.2a.24 .24 0 0 0 .2-.2 .24 .24 0 0 0-.1-.2M47 65.2v.5l-.4-.3h.6M53.6 66.8v-.4h-.2l-.1 .4h.7M53.7 65.6v.5l-.4-.3h.7M54 66.3l-.4 .2M58 65.9l-.1 .2 .1 .3 .1-.1 .2-.4h.1l.1 .2-.1 .3M58 66.6a.24 .24 0 0 0-.1 .3 .24 .24 0 0 0 .2 .2h.2a.24 .24 0 0 0 .2-.2 .24 .24 0 0 0-.1-.3M58.5 65.5h-.6l.1 .2"/>
</g>
<g font-size="1.2" fill="#fff">
<text x="26.1" y="18.9" transform="rotate(-90 26.1 18.9)">LED11</text>
<text x="28.1" y="19.1" transform="rotate(-90 28.1 19.1)">LED12</text>
<text x="30.2" y="19.1" transform="rotate(-90 30.2 19.1)">LED13</text>
<text x="33.5" y="18.9" transform="rotate(-90 33.5 18.9)">LED8</text>
<text x="35.5" y="18.8" transform="rotate(-90 35.5 18.8)">LED9</text>
<text x="37.1" y="23.4" transform="rotate(-90 37.1 23.4)">C52</text>
<text x="37.5" y="19.1" transform="rotate(-90 37.5 19.1)">LED10</text>
<text x="38.7" y="23.4" transform="rotate(-90 38.7 23.4)">C53</text>
<text x="40.7" y="18.9" transform="rotate(-90 40.7 18.9)">LED5</text>
<text x="42.7" y="18.9" transform="rotate(-90 42.7 18.9)">LED6</text>
<text x="44.6" y="18.9" transform="rotate(-90 44.6 18.9)">LED7</text>
<text x="47.6" y="18.9" transform="rotate(-90 47.6 18.9)">LED2</text>
<text x="49.6" y="18.9" transform="rotate(-90 49.6 18.9)">LED3</text>
<text x="50.2" y="23.3" transform="rotate(-90 50.2 23.3)">C18</text>
<text x="51.6" y="18.9" transform="rotate(-90 51.6 18.9)">LED4</text>
<text x="51.9" y="23.3" transform="rotate(-90 51.9 23.3)">C16</text>
<text x="28.5" y="27.2" transform="rotate(-90 28.5 27.2)">X1</text>
<text x="31.3" y="29.5" transform="rotate(-90 31.3 29.5)">C25 C30</text>
<text x="35.7" y="28.3">U10</text>
<text x="45.9" y="26.3" transform="rotate(-90 45.9 26.3)">C15</text>
<text x="47.6" y="26.3" transform="rotate(-90 47.6 26.3)">C17</text>
<text x="50.6" y="28.9" transform="rotate(-90 50.6 28.9)">D5</text>
<text x="53.6" y="25" transform="rotate(-90 53.6 25)">F1</text>
<text x="59.7" y="27.3" transform="rotate(-90 59.7 27.3)">USB1</text>
<text x="18.3" y="31.9" transform="rotate(-90 18.3 31.9)">C29</text>
<text x="21.1" y="31.5">Q2</text>
<text x="25.8" y="31.3">Q1</text>
<text x="47.1" y="30" transform="rotate(-90 47.1 30)">U1</text>
<text x="56.4" y="32.5">LED1</text>
<text x="21.6" y="38.8">U17</text>
<text x="33.5" y="38.8">U4</text>
<text x="44.6" y="38.7">U16</text>
<text x="55.7" y="38.7">U18</text>
<text x="34.8" y="46.1">U7</text>
<text x="42.5" y="45.9">U15</text>
<text x="19.9" y="48.7">U9</text>
<text x="27.4" y="48.5">T1</text>
<text x="34.8" y="48.5">U8</text>
<text x="34.9" y="51.4">U11</text>
<text x="42.4" y="51.2">U12</text>
<text x="42.5" y="48.8">U13</text>
<text x="50.5" y="48.8">T2</text>
<text x="58.4" y="48.5">U14</text>
<text x="23.4" y="58.9" transform="rotate(-90 23.4 58.9)">U3</text>
<text x="34.4" y="58.7" transform="rotate(-90 34.4 58.7)">U5</text>
<text x="45.4" y="58.8" transform="rotate(-90 45.4 58.8)">U6</text>
<text x="56.7" y="58.9" transform="rotate(-90 56.7 58.9)">U2</text>
<text x="23.3" y="66.7" transform="rotate(-90 23.3 66.7)">D2</text>
<text x="34.1" y="66.5" transform="rotate(-90 34.1 66.5)">D3</text>
<text x="45.3" y="66.7" transform="rotate(-90 45.3 66.7)">D4</text>
<text x="56.6" y="66.6" transform="rotate(-90 56.6 66.6)">D1</text>
<text x="26.1" y="72.5">U22</text>
<text x="34.4" y="72.5">U21</text>
<text x="42.1" y="72.5">U20</text>
<text x="50.1" y="72.4">U19</text>
</g>
<g font-size="1.1" fill="#fff">
<text x="27.1" y="23.5" transform="rotate(-90 27.1 23.5)">R22</text>
<text x="28.7" y="23.5" transform="rotate(-90 28.7 23.5)">R23</text>
<text x="30.4" y="23.5" transform="rotate(-90 30.4 23.5)">R24</text>
<text x="32.1" y="23.3" transform="rotate(-90 32.1 23.3)">R17</text>
<text x="33.8" y="23.3" transform="rotate(-90 33.8 23.3)">R18</text>
<text x="35.2" y="23.3" transform="rotate(-90 35.2 23.3)">R21</text>
<text x="40.5" y="23.3" transform="rotate(-90 40.5 23.3)">R14</text>
<text x="42.2" y="23.3" transform="rotate(-90 42.2 23.3)">R15</text>
<text x="43.8" y="23.3" transform="rotate(-90 43.8 23.3)">R16</text>
<text x="45.3" y="23.2" transform="rotate(-90 45.3 23.2)">R11</text>
<text x="47" y="23.3" transform="rotate(-90 47 23.3)">R12</text>
<text x="48.7" y="23.3" transform="rotate(-90 48.7 23.3)">R13</text>
<text x="53.3" y="21.3" transform="rotate(-90 53.3 21.3)">R6</text>
<text x="54.9" y="21.2" transform="rotate(-90 54.9 21.2)">R1</text>
<text x="54.4" y="29.2" transform="rotate(-90 54.4 29.2)">R3</text>
<text x="19.9" y="31.7" transform="rotate(-90 19.9 31.7)">R19</text>
<text x="24.8" y="31.7" transform="rotate(-90 24.8 31.7)">R20</text>
<text x="54.5" y="32" transform="rotate(-90 54.5 32)">R8</text>
<text x="21" y="67.3" transform="rotate(-90 21 67.3)">R5</text>
<text x="25.5" y="67.7" transform="rotate(-90 25.5 67.7)">CS2</text>
<text x="31.8" y="66.9" transform="rotate(-90 31.8 66.9)">R9</text>
<text x="36.3" y="67.3" transform="rotate(-90 36.3 67.3)">CS3</text>
<text x="42.9" y="67" transform="rotate(-90 42.9 67)">R10</text>
<text x="47.5" y="67.2" transform="rotate(-90 47.5 67.2)">CS4</text>
<text x="54.2" y="66.8" transform="rotate(-90 54.2 66.8)">R4</text>
<text x="58.8" y="67.1" transform="rotate(-90 58.8 67.1)">CS1</text>
</g>
<g font-size=".9" fill="#fff">
<text x="17.4" y="34.6">C48</text>
<text x="17.4" y="33.5">C47</text>
<text x="26.2" y="34.7">C41</text>
<text x="26.4" y="33.5">R29</text>
<text x="29" y="34.6">C21</text>
<text x="29.1" y="33.5">C4</text>
<text x="38" y="35">C10</text>
<text x="38.3" y="34">R7</text>
<text x="40.3" y="34.6">C34</text>
<text x="40.4" y="33.7">C31</text>
<text x="49" y="34.6">C40</text>
<text x="49.1" y="33.5">R28</text>
<text x="51.3" y="34.6">C39</text>
<text x="51.5" y="33.5">C5</text>
<text x="52.9" y="32.1" transform="rotate(-90 52.9 32.1)">C38</text>
<text x="60.1" y="33.5">C42</text>
<text x="60.3" y="34.6">R30</text>
<text x="18" y="43.7" transform="rotate(-90 18 43.7)">C35</text>
<text x="19.2" y="43.7" transform="rotate(-90 19.2 43.7)">C32</text>
<text x="20.7" y="46.3">C1</text>
<text x="22.3" y="44.4">R26</text>
<text x="26" y="43.9">C36</text>
<text x="26" y="42.7">C46</text>
<text x="28.8" y="42.7">C20</text>
<text x="28.9" y="43.9">C19</text>
<text x="34.4" y="44.4">R2</text>
<text x="38.3" y="42.6">C7</text>
<text x="38.3" y="43.7">C6</text>
<text x="39.1" y="46.4" transform="rotate(-90 39.1 46.4)">C23</text>
<text x="40.3" y="42.6">C44</text>
<text x="40.3" y="43.7">C45</text>
<text x="40.7" y="46.4" transform="rotate(-90 40.7 46.4)">C26</text>
<text x="45.4" y="44.3">R25</text>
<text x="49.1" y="43.7">C43</text>
<text x="49.1" y="42.6">C37</text>
<text x="51.5" y="43.7">C50</text>
<text x="51.5" y="42.6">C49</text>
<text x="56.6" y="44.4">R27</text>
<text x="60.2" y="42.7">C33</text>
<text x="60.3" y="43.7">C51</text>
<text x="17.8" y="50.7">C14</text>
<text x="20.5" y="50.7">C13</text>
<text x="39.1" y="48.8" transform="rotate(-90 39.1 48.8)">C24</text>
<text x="39.2" y="51.2" transform="rotate(-90 39.2 51.2)">C22</text>
<text x="40.7" y="51.2" transform="rotate(-90 40.7 51.2)">C27</text>
<text x="40.7" y="48.8" transform="rotate(-90 40.7 48.8)">C28</text>
<text x="57.5" y="50.6">C12</text>
<text x="60.2" y="50.6">C11</text>
<text x="27.6" y="65.9" transform="rotate(-90 27.6 65.9)">C3</text>
<text x="38.4" y="65.9" transform="rotate(-90 38.4 65.9)">C8</text>
<text x="49.6" y="66.2" transform="rotate(-90 49.6 66.2)">C9</text>
<text x="60.8" y="66.3" transform="rotate(-90 60.8 66.3)">C2</text>
</g>
</svg>
